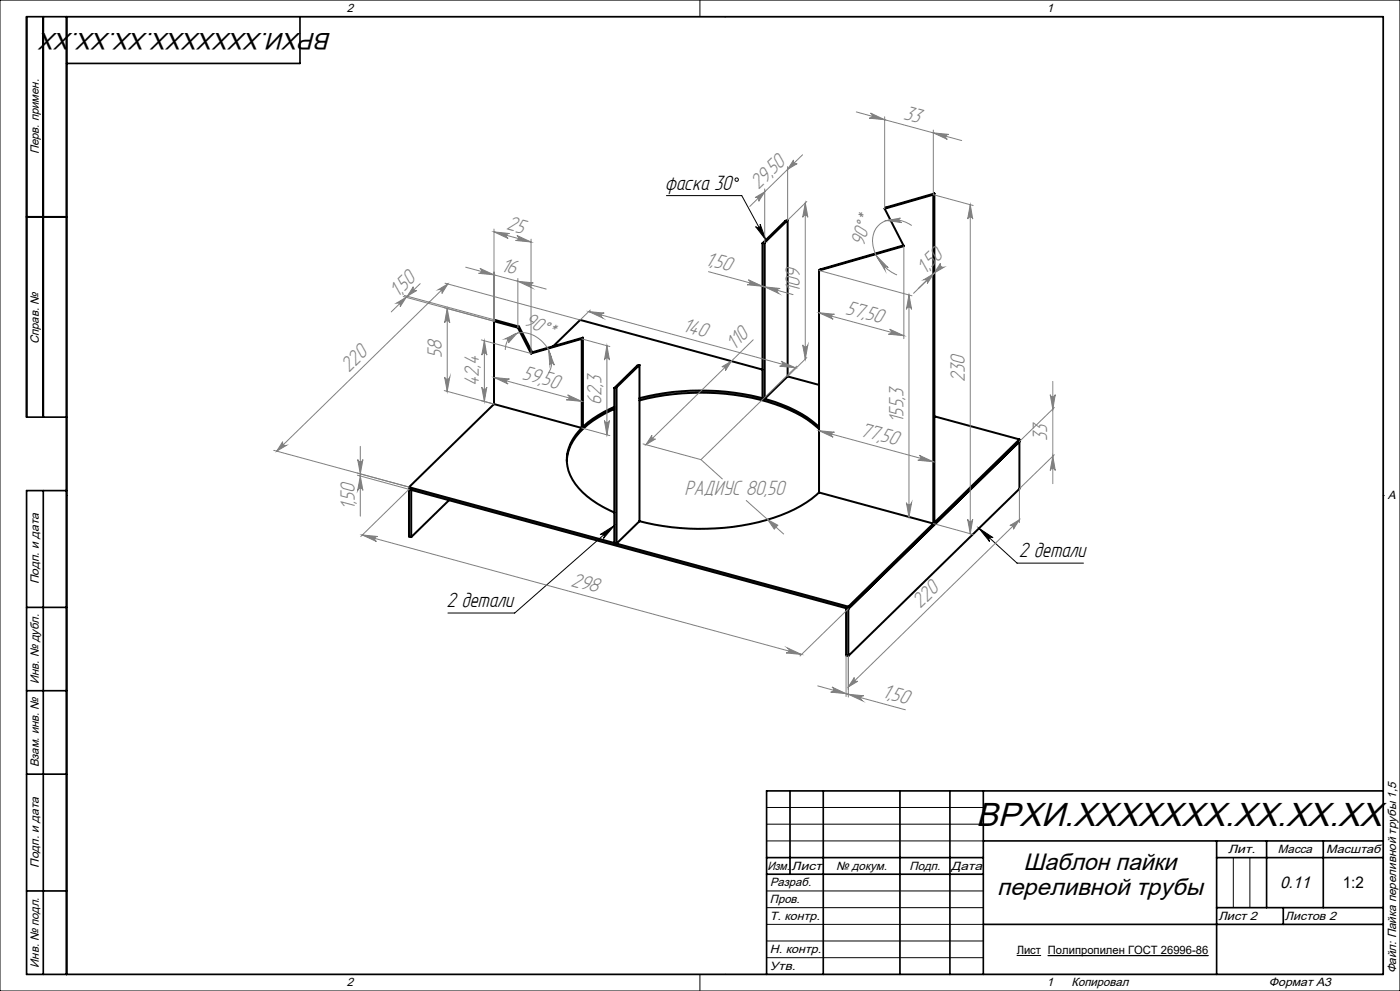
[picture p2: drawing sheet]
<svg xmlns="http://www.w3.org/2000/svg" width="420mm" height="297mm" viewBox="0 0 420 297" stroke-linecap="round" stroke-linejoin="round" font-family="sans-serif">
<g fill="none" stroke="#000" stroke-width=".6">
<path d="M280 58.3l-14.6 4.2M280 58.3v98.6M280.3 58l-.3 .3M280.3 58l-14.6 4.2-.3 .3M280.3 58v98.6l-.3 .3M8 65h12M228.7 72.9v46.4l.7 .2M229.4 72.7v46.8M229.4 72.7l-.7 .2M236.3 66l-6.9 6.7M236.3 66v46.8M236.3 66l-.7 .2-6.9 6.7"/>
<path d="M265.4 62.5l5.7 11.3-25.4 7.3M271 73.6l-24.9 7.1-.4 .4M148.2 96.3v24.8M148.2 96.3l7.2 1.9M148.2 96.3l.4-.4 7.1 2M155.4 98.2l3.9 7.7M155.7 97.9l-.3 .3M155.7 97.9l4 7.7M245.7 81.1v66.5M159.7 105.6l-.4 .3M165.9 103.8l8.2-7.9 54.6 14.9M174.5 101.6v26.7"/>
<path d="M174.5 101.6l-15.2 4.3M174.9 101.2v26.7l-.4 .4M174.9 101.2l-.4 .4M174.9 101.2l-15.2 4.4M184.3 116.3v46.4l.7 .2M185 116.1v46.8M185 116.1l-.7 .2M191.8 119.3a72.8 72.8 0 0 1 44.9 2.8 31.2 31.2 0 0 1 9 5.8M191.8 120a73.5 73.5 0 0 1 42.9 1.9l2 .9a30.3 30.3 0 0 1 9 5.7M191.8 109.4l-6.8 6.7M191.8 109.4l-.6 .2-6.9 6.7M191.8 109.4v46.8"/>
<path d="M236.3 112.8l9.4 2.6M236.3 112.8l-6.9 6.7M148.2 121.1l-25.5 24.9M148.2 121.1l26.3 7.2M184.3 122a24.9 24.9 0 0 0-13.1 10.9 11.8 11.8 0 0 0 2.4 13.4 29.6 29.6 0 0 0 10.7 7.3M184.3 122.6a24.9 24.9 0 0 0-13.1 10.9 11.2 11.2 0 0 0-1.2 4.6M280.3 124.8l25.5 6.9M305.8 131.7l-51.3 50.1M305.8 131.7v14.8l-51.3 50.1M305.8 132.4l-51.3 50.1M122.7 146v14.8l.7 .2M122.7 146l131.8 35.8"/>
<path d="M134.7 149.9l-11.3 11.1M191.8 156.2l-6.8 6.7M245.7 147.6a39.8 39.8 0 0 1-18.3 8.9 75.2 75.2 0 0 1-35.6-.3M245.7 147.6l34.3 9.3M123.4 161v-14.2l-.7-.2 131.8 35.9M254.5 181.8v14.8M254.5 182.5l-.7-.2v14.1l.7 .2"/>
</g>
<g fill="none" stroke="#000" stroke-width=".3">
<path d="M0 0h420v297h-420zM20 5h395v287h-395zM210 0v5M217.5 5h.1M199.9 58.6h22.6l7.3 13.3M226.7 67.9a.77 .77 0 0 0 1 .3 .77 .77 0 0 0 .3-1l1.8 4.7zM20 148.5h.1M184.3 157.5l-29.9 26.2h-20M293.7 158.3l4.2 2.8a.77 .77 0 0 0-1.1 .1 .77 .77 0 0 0 .1 1.1zM293.7 158.3l11.4 10.5h19.9M415 148.5h.1M180 160.2l4.3-2.7-3.3 3.9a.76 .76 0 0 0 .1-1.1 .76 .76 0 0 0-1.1-.1z"/>
<path d="M230 242h65M230 247h65M230 252h65M370 257v15M375 257v15M230 267h65M230 272h65M230 277h65M210 292v5M217.5 292h.1M230 282h65M230 287h65"/>
<path d="M305 286.4h7.3M314.4 286.4h48.1"/>
<circle cx="221" cy="53.8" r=".51"/>
</g>
<g fill="none" stroke="#808080" stroke-width=".3">
<path d="M256.9 33.5l31.6 8.6M261.2 33.9l4.2 2-4.6-.5a.79 .79 0 0 0 .8-.6 .79 .79 0 0 0-.4-.9zM265.4 35v27.5M280 39v19.3l12 3.3M280 39.8l4.6 .5a.78 .78 0 0 0-.8 .5 .78 .78 0 0 0 .4 1zM226.5 59.2l2.9-1.7-1.8 2.8a.86 .86 0 0 0-.2-.9 .86 .86 0 0 0-.9-.2zM229.4 56.6v16.1M236.3 49.9v16.1l5.7-5.6M238.1 47.9a.85 .85 0 0 0 .2 .9 .85 .85 0 0 0 .8 .2l-2.8 1.8zM240.8 46.4l-15.9 15.5M148.2 68.6v27.7l-27.2-7.4M148.2 69.5l11.1 3"/>
<path d="M148.2 69.5l4.6 .5a.77 .77 0 0 0-.8 .6 .77 .77 0 0 0 .4 .9zM155.1 70.6l4.2 1.9-4.6-.4a.77 .77 0 0 0 .8-.6 .77 .77 0 0 0-.4-.9zM159.3 71.7v34.2l-14.9-4M241.6 60.8l.8 4.3a.79 .79 0 0 0-.8-.6 .79 .79 0 0 0-.8 .6zM241.6 60.8v46.8M262.9 76.7l3.6 3.6a.6 .6 0 0 0-.9-.3 .6 .6 0 0 0-.1 .9zM266.1 66.1l4-.7a.7 .7 0 0 0-.4 .8 .7 .7 0 0 0 .8 .5zM271.1 73.8v27.7M273.5 67.6a7.7 7.7 0 0 0-10.3 .3 8.5 8.5 0 0 0 .7 10.3l2.1 2.3 3.1 1.9M282.1 78.9a.89 .89 0 0 0 1.1 1.2l-2.9 1.7zM291.1 61.4l.7 4.2a.78 .78 0 0 0-.7-.6 .78 .78 0 0 0-.8 .6zM291.1 61.4v98.5"/>
<path d="M119 90.8l2.8-1.7-1.7 2.8a.85 .85 0 0 0-.2-.8 .85 .85 0 0 0-.9-.3zM121.3 88.5l27.3 7.4M124 85.9a.83 .83 0 0 0 .2 .9 .83 .83 0 0 0 .9 .2l-2.9 1.8zM126 85l-8.6 8.5M131.5 86.8l2.9-1.7-1.8 2.8a.87 .87 0 0 0-.2-.9 .87 .87 0 0 0-.9-.2zM133.5 84.9l40.5 11M134.2 92.5v24.8M134.2 92.5l.7 4.2a.8 .8 0 0 0-.7-.6 .8 .8 0 0 0-.8 .6zM134.4 85.1l-51.4 50.1M139.7 80.1l24.2 6.5M144 80.4l4.2 2-4.6-.5a.77 .77 0 0 0 .8-.6 .77 .77 0 0 0-.4-.9zM155.4 83.5v14.7"/>
<path d="M155.4 84.3l4.6 .5a.78 .78 0 0 0-.9 .5 .78 .78 0 0 0 .5 1zM176.6 93.4l61.9 16.8M176.6 93.4l4.7 .4a.78 .78 0 0 0-.9 .6 .78 .78 0 0 0 .4 .9zM177.1 92.9l-3 3M212.5 81.4l25.4 6.9M224.5 83.9l4.2 1.9-4.6-.5a.77 .77 0 0 0 .9-.5 .77 .77 0 0 0-.5-.9zM229.4 86l4.6 .5a.78 .78 0 0 0-.8 .5 .78 .78 0 0 0 .4 .9zM245.7 93.7l4.6 .5a.77 .77 0 0 0-.8 .6 .77 .77 0 0 0 .4 .9zM245.7 93.7l25.4 6.9M245.7 81.1l27.9 7.5M266.9 98.7l4.2 1.9-4.6-.4a.77 .77 0 0 0 .9-.6 .77 .77 0 0 0-.5-.9zM272.7 88.4l.8 4.3a.79 .79 0 0 0-.8-.6 .79 .79 0 0 0-.8 .6z"/>
<path d="M272.7 88.4v66.5M275.5 86.5l4.8-4.7-6.2 6.1M277.1 83.9l2.9-1.8-1.8 2.8a.88 .88 0 0 0-1.1-1zM133.3 117l14.9 4.1M133.4 113a.79 .79 0 0 0 .8 .6 .79 .79 0 0 0 .7-.6l-.7 4.3zM144.5 116a.77 .77 0 0 0 .8 .7 .77 .77 0 0 0 .8-.7l-.8 4.3zM145.3 102.1l.8 4.3a.77 .77 0 0 0-.8-.6 .77 .77 0 0 0-.8 .6zM145.3 102.1v18.2M148.2 113.1l26.3 7.2M148.2 113.1l4.6 .5a.77 .77 0 0 0-.8 .6 .77 .77 0 0 0 .4 .9zM151.5 101.6l3.6-1.7-2.6 2.9a.81 .81 0 0 0 0-1 .81 .81 0 0 0-1-.2zM151.6 104.9a5.1 5.1 0 0 1 7.2-4.9 9.2 9.2 0 0 1 6.4 10.4l-.7 1.4"/>
<path d="M164.6 104.9l1.7 4.5a.67 .67 0 0 0-.6-.6 .67 .67 0 0 0-.7 .6zM170.3 118.4l4.2 1.9-4.6-.5a.77 .77 0 0 0 .8-.5 .77 .77 0 0 0-.4-.9zM174.5 101.6l8.5 2.3M182.1 103.6l.7 4.3a.77 .77 0 0 0-.7-.6 .77 .77 0 0 0-.8 .6zM182.1 103.6v26.7M216.6 110l2.8-1.8-1.8 2.9a.85 .85 0 0 0-.2-.9 .85 .85 0 0 0-.8-.2zM226 101.8l-32.2 31.5M234.3 108.3l4.2 1.9-4.6-.5a.78 .78 0 0 0 .8-.5 .78 .78 0 0 0-.4-.9zM239 109.7l-28.7 28.1M240.8 103.4a.8 .8 0 0 0 .8 .6 .8 .8 0 0 0 .8-.6l-.8 4.2zM242 107.2l-5.7 5.6M315.1 118.3a.77 .77 0 0 0 .7 .6 .77 .77 0 0 0 .8-.6l-.8 4.3z"/>
<path d="M315.8 114.3v30.7M82.1 135l40.6 11M84.8 132.4a.88 .88 0 0 0 1.1 1.1l-2.9 1.7zM107.3 137.7a.79 .79 0 0 0 .8 .7 .79 .79 0 0 0 .8-.7l-.8 4.3zM108.1 133.8v20.9M174.5 128.3l8.5 2.3M181.3 126a.78 .78 0 0 0 .8 .7 .78 .78 0 0 0 .7-.7l-.7 4.3zM192.9 133l17.4 4.8M195.6 130.5a.85 .85 0 0 0 .2 .8 .85 .85 0 0 0 .8 .2l-2.8 1.8zM210.3 137.8l6.4 5.7M245.7 129.1l4.6 .4a.77 .77 0 0 0-.8 .6 .77 .77 0 0 0 .4 .9zM245.7 129.1l34.3 9.3"/>
<path d="M275.8 136.5l4.2 1.9-4.7-.5a.78 .78 0 0 0 .9-.5 .78 .78 0 0 0-.4-.9zM315.8 136.7l.8 4.3a.78 .78 0 0 0-.8-.6 .78 .78 0 0 0-.7 .6zM316.3 136.3l-10.5 10.2v10.1M316.3 122.1l-10.5 10.2M107.2 142.4l15.5 4.2-14.5 14.2M108.1 142.7l.8 4.3a.79 .79 0 0 0-.8-.7 .79 .79 0 0 0-.8 .7zM223.9 150l6.4 5.7M230.3 155.7l4.8 4.4M230.3 155.7l3 1.7-1 1.2zM271.9 150.7a.8 .8 0 0 0 .8 .6 .8 .8 0 0 0 .8-.6l-.8 4.2zM280 156.9l12 3.3M290.3 155.6a.77 .77 0 0 0 .8 .7 .77 .77 0 0 0 .7-.7l-.7 4.3z"/>
<path d="M303 157.5l2.8-1.7-1.8 2.8a.85 .85 0 0 0-.2-.9 .85 .85 0 0 0-.8-.2zM305.8 155.8l-51.3 50.1M108.7 160.3l131.8 35.8M108.7 160.3l4.6 .5a.77 .77 0 0 0-.9 .6 .77 .77 0 0 0 .5 .9zM236.3 194.2l4.2 1.9-4.7-.4a.78 .78 0 0 0 .9-.6 .78 .78 0 0 0-.4-.9zM253.8 196.4v12.3M254.5 182.5l-14.5 14.1M254.5 196.6v12.3M245.3 205.6l26.3 7.1M249.6 205.9l4.2 2-4.6-.5a.79 .79 0 0 0 .9-.6 .79 .79 0 0 0-.5-.9zM254.5 208.1l4.6 .4a.78 .78 0 0 0-.8 .6 .78 .78 0 0 0 .4 .9zM256.3 203.1a.83 .83 0 0 0 .2 .8 .83 .83 0 0 0 .9 .2l-2.9 1.8z"/>
</g>
<g fill="none" stroke="#000" stroke-width=".5">
<path d="M13 5v120M20 5v287M90 5v14h-70M8 65h12M20 125h-12v-120h407v287h-407v-145h12M13 147v145M8 182h12M8 207h12M8 232h12M237 237v25M247 237v55M270 237v55"/>
<path d="M285 237v55M295 237v55M415 237h-185v55M230 257h65M295 252h120M365 252v40M365 257h50M380 252v20M397 252v20M8 267h12M230 262h65M295 277h120"/>
<path d="M365 272h50M385 272v5"/>
</g>
<path d="M293.7 158.3l4.2 2.8a.77 .77 0 0 0-1.1 .1 .77 .77 0 0 0 .1 1.1zM180 160.2l4.3-2.7-3.3 3.9a.76 .76 0 0 0 .1-1.1 .76 .76 0 0 0-1.1-.1zM226.7 67.9a.77 .77 0 0 0 1 .3 .77 .77 0 0 0 .3-1l1.8 4.7z" fill="#000"/>
<g fill="#808080">
<path d="M230.3 155.7l3 1.7-1 1.2z"/>
<path d="M164.6 104.9l1.7 4.5a.67 .67 0 0 0-.6-.6 .67 .67 0 0 0-.7 .6zM151.5 101.6l3.6-1.7-2.6 2.9a.81 .81 0 0 0 0-1 .81 .81 0 0 0-1-.2z"/>
<path d="M254.5 208.1l4.6 .4a.78 .78 0 0 0-.8 .6 .78 .78 0 0 0 .4 .9zM249.6 205.9l4.2 2-4.6-.5a.79 .79 0 0 0 .9-.6 .79 .79 0 0 0-.5-.9z"/>
<path d="M277.1 83.9l2.9-1.8-1.8 2.8a.88 .88 0 0 0-1.1-1zM282.1 78.9a.89 .89 0 0 0 1.1 1.2l-2.9 1.7z"/>
<path d="M303 157.5l2.8-1.7-1.8 2.8a.85 .85 0 0 0-.2-.9 .85 .85 0 0 0-.8-.2zM256.3 203.1a.83 .83 0 0 0 .2 .8 .83 .83 0 0 0 .9 .2l-2.9 1.8zM131.5 86.8l2.9-1.7-1.8 2.8a.87 .87 0 0 0-.2-.9 .87 .87 0 0 0-.9-.2zM84.8 132.4a.88 .88 0 0 0 1.1 1.1l-2.9 1.7zM124 85.9a.83 .83 0 0 0 .2 .9 .83 .83 0 0 0 .9 .2l-2.9 1.8zM119 90.8l2.8-1.7-1.7 2.8a.85 .85 0 0 0-.2-.8 .85 .85 0 0 0-.9-.3zM238.1 47.9a.85 .85 0 0 0 .2 .9 .85 .85 0 0 0 .8 .2l-2.8 1.8zM226.5 59.2l2.9-1.7-1.8 2.8a.86 .86 0 0 0-.2-.9 .86 .86 0 0 0-.9-.2z"/>
<path d="M216.6 110l2.8-1.8-1.8 2.9a.85 .85 0 0 0-.2-.9 .85 .85 0 0 0-.8-.2zM195.6 130.5a.85 .85 0 0 0 .2 .8 .85 .85 0 0 0 .8 .2l-2.8 1.8z"/>
<path d="M266.1 66.1l4-.7a.7 .7 0 0 0-.4 .8 .7 .7 0 0 0 .8 .5zM262.9 76.7l3.6 3.6a.6 .6 0 0 0-.9-.3 .6 .6 0 0 0-.1 .9z"/>
<path d="M315.8 136.7l.8 4.3a.78 .78 0 0 0-.8-.6 .78 .78 0 0 0-.7 .6zM315.1 118.3a.77 .77 0 0 0 .7 .6 .77 .77 0 0 0 .8-.6l-.8 4.3zM181.3 126a.78 .78 0 0 0 .8 .7 .78 .78 0 0 0 .7-.7l-.7 4.3zM182.1 103.6l.7 4.3a.77 .77 0 0 0-.7-.6 .77 .77 0 0 0-.8 .6zM144.5 116a.77 .77 0 0 0 .8 .7 .77 .77 0 0 0 .8-.7l-.8 4.3zM145.3 102.1l.8 4.3a.77 .77 0 0 0-.8-.6 .77 .77 0 0 0-.8 .6zM240.8 103.4a.8 .8 0 0 0 .8 .6 .8 .8 0 0 0 .8-.6l-.8 4.2zM241.6 60.8l.8 4.3a.79 .79 0 0 0-.8-.6 .79 .79 0 0 0-.8 .6zM271.9 150.7a.8 .8 0 0 0 .8 .6 .8 .8 0 0 0 .8-.6l-.8 4.2zM272.7 88.4l.8 4.3a.79 .79 0 0 0-.8-.6 .79 .79 0 0 0-.8 .6zM290.3 155.6a.77 .77 0 0 0 .8 .7 .77 .77 0 0 0 .7-.7l-.7 4.3zM291.1 61.4l.7 4.2a.78 .78 0 0 0-.7-.6 .78 .78 0 0 0-.8 .6z"/>
<path d="M107.3 137.7a.79 .79 0 0 0 .8 .7 .79 .79 0 0 0 .8-.7l-.8 4.3zM108.1 142.7l.8 4.3a.79 .79 0 0 0-.8-.7 .79 .79 0 0 0-.8 .7zM134.2 92.5l.7 4.2a.8 .8 0 0 0-.7-.6 .8 .8 0 0 0-.8 .6zM133.4 113a.79 .79 0 0 0 .8 .6 .79 .79 0 0 0 .7-.6l-.7 4.3z"/>
<path d="M108.7 160.3l4.6 .5a.77 .77 0 0 0-.9 .6 .77 .77 0 0 0 .5 .9zM236.3 194.2l4.2 1.9-4.7-.4a.78 .78 0 0 0 .9-.6 .78 .78 0 0 0-.4-.9zM148.2 113.1l4.6 .5a.77 .77 0 0 0-.8 .6 .77 .77 0 0 0 .4 .9zM170.3 118.4l4.2 1.9-4.6-.5a.77 .77 0 0 0 .8-.5 .77 .77 0 0 0-.4-.9zM144 80.4l4.2 2-4.6-.5a.77 .77 0 0 0 .8-.6 .77 .77 0 0 0-.4-.9zM155.4 84.3l4.6 .5a.78 .78 0 0 0-.9 .5 .78 .78 0 0 0 .5 1zM176.6 93.4l4.7 .4a.78 .78 0 0 0-.9 .6 .78 .78 0 0 0 .4 .9zM234.3 108.3l4.2 1.9-4.6-.5a.78 .78 0 0 0 .8-.5 .78 .78 0 0 0-.4-.9zM148.2 69.5l4.6 .5a.77 .77 0 0 0-.8 .6 .77 .77 0 0 0 .4 .9zM155.1 70.6l4.2 1.9-4.6-.4a.77 .77 0 0 0 .8-.6 .77 .77 0 0 0-.4-.9zM224.5 83.9l4.2 1.9-4.6-.5a.77 .77 0 0 0 .9-.5 .77 .77 0 0 0-.5-.9zM229.4 86l4.6 .5a.78 .78 0 0 0-.8 .5 .78 .78 0 0 0 .4 .9zM245.7 129.1l4.6 .4a.77 .77 0 0 0-.8 .6 .77 .77 0 0 0 .4 .9zM275.8 136.5l4.2 1.9-4.7-.5a.78 .78 0 0 0 .9-.5 .78 .78 0 0 0-.4-.9zM245.7 93.7l4.6 .5a.77 .77 0 0 0-.8 .6 .77 .77 0 0 0 .4 .9zM266.9 98.7l4.2 1.9-4.6-.4a.77 .77 0 0 0 .9-.6 .77 .77 0 0 0-.5-.9zM261.2 33.9l4.2 2-4.6-.5a.79 .79 0 0 0 .8-.6 .79 .79 0 0 0-.4-.9zM280 39.8l4.6 .5a.78 .78 0 0 0-.8 .5 .78 .78 0 0 0 .4 1z"/>
</g>
<text font-size="10" x="292.8" y="247.6">ВРХИ.XXXXXXX.XX.XX.XX</text>
<g font-size="7.1">
<text x="99.4" y="9.8" transform="rotate(-180 99.4 9.8)">ВРХИ.XXXXXXX.XX.XX.XX</text>
<text x="307.1" y="260.6">Шаблон пайки</text>
<text x="299.1" y="268.1">переливной трубы</text>
</g>
<g font-size="6.9" fill="#808080">
<text x="270.8" y="35.6" transform="rotate(15 270.8 35.6)">33</text>
<text x="232.1" y="52.5" transform="rotate(-44 232.1 52.5)">50</text>
<text x="227.6" y="56.9" transform="rotate(-44 227.6 56.9)">29,</text>
<text x="151.7" y="68.7" transform="rotate(15 151.7 68.7)">25</text>
<text x="259.1" y="74.1" transform="rotate(-73 259.1 74.1)">90°*</text>
<text x="150" y="81.1" transform="rotate(15 150 81.1)">16</text>
<text x="211.3" y="79.3" transform="rotate(15 211.3 79.3)">1,</text>
<text x="213.9" y="80" transform="rotate(15 213.9 80)">50</text>
<text x="277.4" y="82.3" transform="rotate(-44 277.4 82.3)">1,</text>
<text x="279.4" y="80.4" transform="rotate(-44 279.4 80.4)">50</text>
<text x="119.3" y="89.3" transform="rotate(-44 119.3 89.3)">1,</text>
<text x="121.2" y="87.4" transform="rotate(-44 121.2 87.4)">50</text>
<text x="239.9" y="87.9" transform="rotate(-90 239.9 87.9)">109</text>
<text x="253.5" y="94.1" transform="rotate(15 253.5 94.1)">57,</text>
<text x="259.3" y="95.7" transform="rotate(15 259.3 95.7)">50</text>
<text x="157" y="97" transform="rotate(28 157 97)">90°*</text>
<text x="204.5" y="99.2" transform="rotate(15 204.5 99.2)">140</text>
<text x="132.5" y="107.4" transform="rotate(-90 132.5 107.4)">58</text>
<text x="220.3" y="105.1" transform="rotate(-44 220.3 105.1)">110</text>
<text x="104.6" y="111.8" transform="rotate(-44 104.6 111.8)">220</text>
<text x="156.4" y="113.6" transform="rotate(15 156.4 113.6)">59,</text>
<text x="143.6" y="115.7" transform="rotate(-90 143.6 115.7)">42,4</text>
<text x="162.3" y="115.2" transform="rotate(15 162.3 115.2)">50</text>
<text x="289.4" y="114.6" transform="rotate(-90 289.4 114.6)">230</text>
<text x="180.4" y="121.3" transform="rotate(-90 180.4 121.3)">62,3</text>
<text x="257.8" y="130.6" transform="rotate(15 257.8 130.6)">77,</text>
<text x="271" y="126.7" transform="rotate(-90 271 126.7)">155,3</text>
<text x="263.9" y="132.3" transform="rotate(15 263.9 132.3)">50</text>
<text x="314.2" y="132.1" transform="rotate(-90 314.2 132.1)">33</text>
<text x="205.3" y="148.3">РАДИУС 80,50</text>
<text x="106.4" y="152.9" transform="rotate(-90 106.4 152.9)">1,50</text>
<text x="171.1" y="175.5" transform="rotate(15 171.1 175.5)">298</text>
<text x="276.1" y="182.5" transform="rotate(-44 276.1 182.5)">220</text>
<text x="264.5" y="209" transform="rotate(15 264.5 209)">1,</text>
<text x="267.1" y="209.7" transform="rotate(15 267.1 209.7)">50</text>
</g>
<g font-size="6.9">
<text x="199.4" y="56.9">фаска 30</text>
<text x="305.6" y="167">2 детали</text>
<text x="133.9" y="182">2 детали</text>
</g>
<text font-size="5" x="384" y="266">0.11</text>
<text font-size="4.8" x="402.8" y="266">1:2</text>
<g font-size="3.6">
<text x="104" y="3.6">2</text>
<text x="314" y="3.6">1</text>
<text x="11.6" y="46.3" transform="rotate(-90 11.6 46.3)">Перв. примен.</text>
<text x="11.6" y="103.2" transform="rotate(-90 11.6 103.2)">Справ. №</text>
<text x="416.4" y="149.6">A</text>
<text x="11.6" y="175.1" transform="rotate(-90 11.6 175.1)">Подп. и дата</text>
<text x="11.6" y="205" transform="rotate(-90 11.6 205)">Инв. № дубл.</text>
<text x="11.6" y="230" transform="rotate(-90 11.6 230)">Взам. инв. №</text>
<text x="368.4" y="255.6">Лит.</text>
<text x="383.4" y="255.6">Масса</text>
<text x="397.8" y="255.6">Масштаб</text>
<text x="11.6" y="260.1" transform="rotate(-90 11.6 260.1)">Подп. и дата</text>
<text x="230.2" y="260.6">Изм.</text>
<text x="237.5" y="260.6">Лист</text>
<text x="250.9" y="260.6">№ докум.</text>
<text x="272.9" y="260.6">Подп.</text>
<text x="285.4" y="260.6">Дата</text>
<text x="231" y="265.6">Разраб.</text>
<text x="231" y="275.6">Т. контр.</text>
<text x="231" y="270.6">Пров.</text>
<text x="365.5" y="275.6">Лист 2</text>
<text x="385.5" y="275.6">Листов 2</text>
<text x="231" y="285.6">Н. контр.</text>
<text x="11.6" y="290" transform="rotate(-90 11.6 290)">Инв. № подл.</text>
<text x="231" y="290.6">Утв.</text>
<text x="418.9" y="291.8" transform="rotate(-90 418.9 291.8)">Файл: Пайка переливной трубы 1,5</text>
<text x="104" y="295.6">2</text>
<text x="314" y="295.6">1</text>
<text x="321.5" y="295.6">Копировал</text>
<text x="380.7" y="295.6">Формат А3</text>
</g>
<text font-size="3.4" x="305" y="286">Лист Полипропилен ГОСТ 26996-86</text>
</svg>
